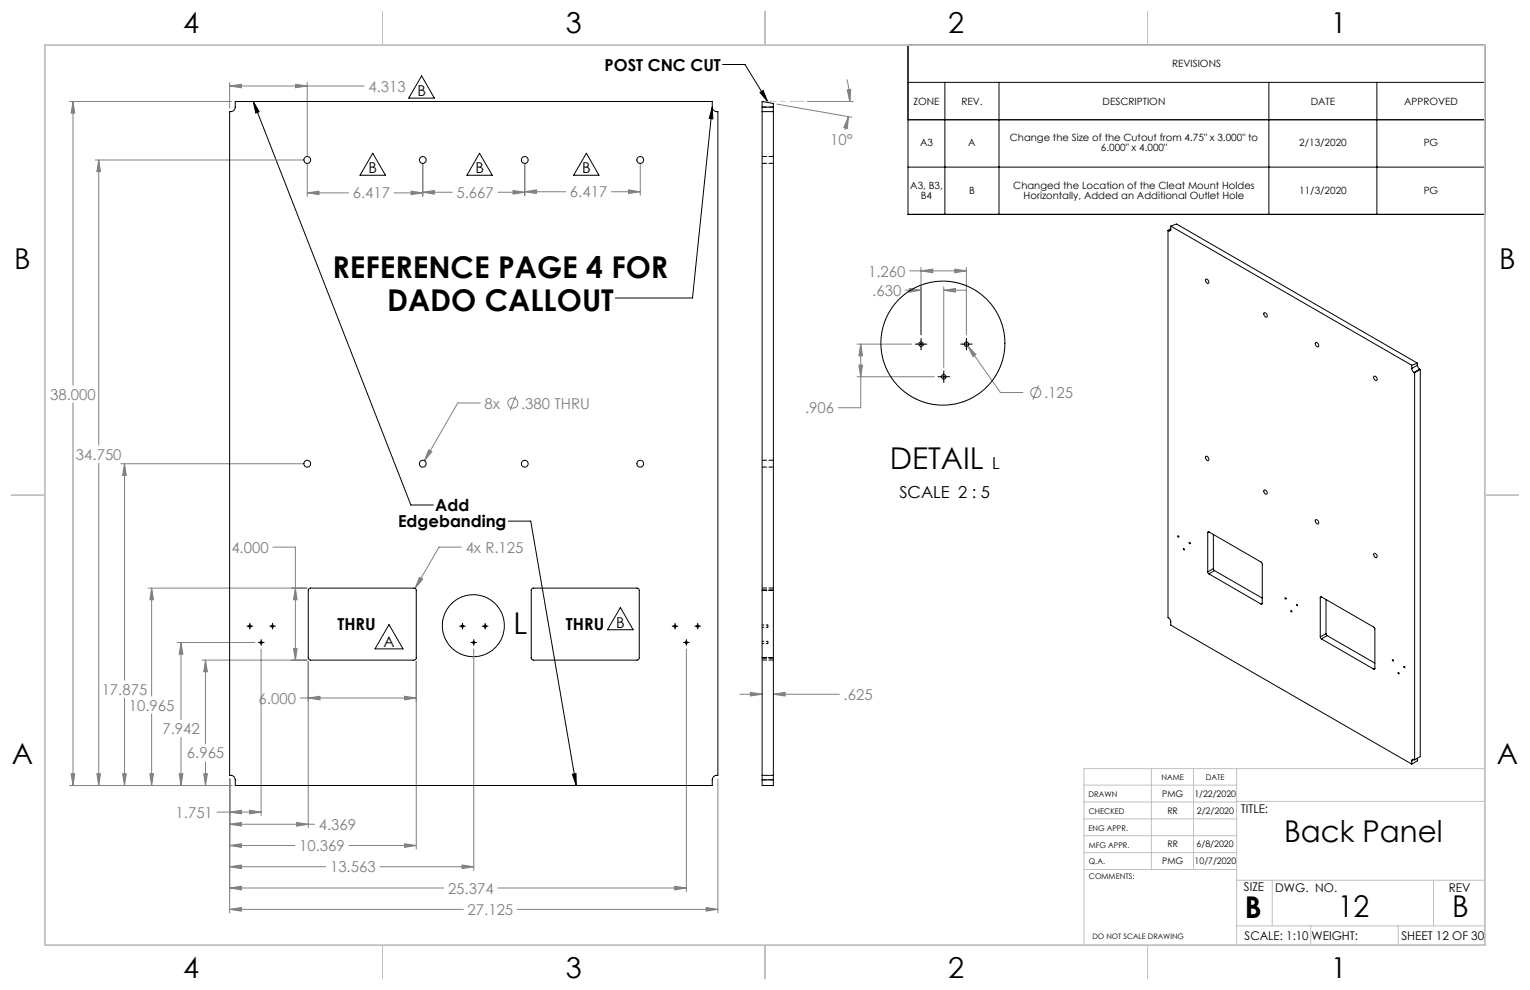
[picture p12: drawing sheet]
<svg xmlns="http://www.w3.org/2000/svg" width="432mm" height="279mm" viewBox="0 0 432 279" stroke-linecap="round" stroke-linejoin="round" font-family="sans-serif">
<g fill="none" stroke="#808080" stroke-width=".28">
<path d="M19.6 28.6h45.8M20.6 28.6v80.1M20.6 28.6l.5 3.3h-1zM64.8 23.3v7.2M64.8 24.3h38M64.8 24.3l3.3-.5v1zM83.4 23.8l3.3 .5-3.3 .5zM86.7 23.3v20.8M219.3 29.4l21.1 3.7M227.9 28.6h12.9M239 22.4l.7 3.9 .1 2.3M239.1 25.4l1-.1-.3 3.3z"/>
<path d="M239.4 32.9l-.3 3.4-.9-.3zM239.4 32.9l-.9 3.8M26.8 45.2h58.9M27.9 45.2v80.5M27.9 45.2l.5 3.2h-1.1zM86.7 54.4l3.3-.5v1zM86.7 46.1v9.3M86.7 54.4h11.7M111.2 54.4h8.1M116 53.9l3.3 .5-3.3 .5zM119.3 54.3l3.3-.5v1zM119.3 46.1v9.3"/>
<path d="M119.3 54.3h8.3M140.5 54.3h7.6M144.8 53.8l3.3 .5-3.3 .5zM148.1 46.1v9.2M148.1 54.1h11.6M148.1 54.1l3.3-.5v1zM172.5 54.1h8.2M177.4 53.6l3.3 .5-3.3 .5zM180.7 46.1v9M256.7 76.4h16M259.9 75.5v19M259.9 76.4l3.3-.4v1z"/>
<path d="M269.5 76l3.2 .4-3.2 .6zM272.7 75.5v19M241.9 97.1h15.4M242.9 97.1v18h-6.3M242.9 97.1l.5 3.3h-1zM255.6 81.9h4.3M256.6 81.4l3.3 .5-3.3 .5zM266.3 80.9v22.8M266.3 81.9h6.4M266.3 81.9l3.3-.5v1zM273.1 97.6l9.2 13.2h6.4M273.1 97.6l2.3 2.4-.8 .6z"/>
<path d="M20.6 113.7v108M135.5 113.7h-6.3l-9.4 16.3M145.6 111.8l-1.7 4M241.9 106.3h21.8M242.4 103h1l-.5 3.3zM293.1 108.8l-1.6 4M27.9 130.7v91M34.1 130.9h51.6M35.1 130.9v61M35.1 130.9l.5 3.3h-1zM121 126.9l.9 .5-2.1 2.6zM77 154.4h6.4v31.9"/>
<path d="M130.2 154.4h-6.3l-6.7 11.7M41.8 166h44.8M42.8 166v30.4M42.8 166l.5 3.3h-1zM83.4 166l.5 3.3h-1.1zM118.4 162.9l.9 .5-2.1 2.7zM35.1 197v24.7M50.1 181.3h21.8M51.1 181.3v21.8M51.1 181.3l.5 3.3h-1zM57 186.3h29.6M58 186.3v23.6"/>
<path d="M58 186.3l.5 3.3h-1zM73.7 183.2v47M82.8 183h1.1l-.5 3.3zM84.7 197h32.8M87 186.7v46.9M87 197l3.3-.5v1zM114.2 196.5l3.3 .5-3.3 .5zM117.5 186.7v52.9M133.7 183.2v62.4M193.7 183.2v68.4M208.7 195.9h6.4M211.8 195.4l3.3 .5-3.3 .5z"/>
<path d="M218.3 195.9h18.6M218.3 195.9l3.3-.5v1zM20.1 218.4h1l-.5 3.3zM27.3 218.4h1.1l-.5 3.3zM34.6 218.4h1l-.5 3.3zM42.3 218.4h1l-.5 3.3zM42.8 201.5v20.2M50.6 218.4h1l-.5 3.3zM51.1 208.1v13.6M57.5 218.4h1l-.5 3.3zM58 215v6.7M64.8 219.8v37.8"/>
<path d="M202.6 219.8v37.8M19.6 221.7h45.8M61.2 229.2h12.5M64.8 232.6h24M64.8 238.6h18.4M64.8 229.2l3.3-.5v1zM64.8 232.6l3.3-.5v1.1zM64.8 238.6l3.3-.5v1zM70.4 228.7l3.3 .5-3.3 .5zM83.7 232.1l3.3 .5-3.3 .6zM98.5 238.6h19M114.2 238.1l3.3 .5-3.3 .5z"/>
<path d="M64.8 256.6h66M64.8 244.6h27.1M64.8 250.6h60.4M64.8 256.6l3.3-.5v1zM64.8 244.6l3.3-.5v1zM64.8 250.6l3.3-.5v1zM107.2 244.6h26.5M130.4 244.1l3.3 .5-3.3 .5zM140.5 250.6h53.2M146 256.6h56.6M190.4 250.1l3.3 .5-3.3 .5zM199.3 256.1l3.3 .5-3.3 .5z"/>
<circle cx="144.7" cy="113.8" r="1.41"/>
<circle cx="292.3" cy="110.8" r="1.41"/>
</g>
<g fill="none" stroke="#000" stroke-width=".28">
<path d="M203.9 18.2h6.4l6.3 10.4M256.3 12.7h162.8v47.8h-162.8zM71.5 28.6l1.6 2.9-.9 .4zM71.5 28.6l44.5 113.9h6.3M119 21.4l3.6 6.3h-7.2zM201 30.2l.2 3.3-1-.1zM201 30.2l-5.6 53.9h-21.7M214.5 26.1l.9-.6 1.2 3.1zM256.3 33.8h162.8M256.3 23.2h162.8M266.7 23.2v37.3M281.9 23.2v37.3"/>
<path d="M358.1 23.2v37.3M388.6 23.2v37.3M105.2 43.3l3.6 6.2h-7.2zM135.3 43.3l3.6 6.2h-7.1zM165.5 43.3l3.6 6.2h-7.2zM256.3 47.2h162.8M258.9 97.1h2M259.9 96.1v2M271.7 97.1h2.1M272.7 96.1v2M265.3 106.3h2M266.3 105.3v2.1"/>
<path d="M143.4 147.1h6.4l12.8 74.6M70 176.7h1M70.5 176.2v1M76.4 176.7h1M76.9 176.2v1M109.8 176.3l3.9 6.8h-7.9zM130 176.7h1M130.5 176.2v1M136.4 176.7h1M136.9 176.2v1M175.1 171.5l3.6 6.2h-7.3zM190 176.7h1"/>
<path d="M190.5 176.2v1M196.4 176.7h1M196.9 176.2v1M73.2 181.3h1M73.7 180.8v1M133.2 181.3h1M133.7 180.8v1M193.2 181.3h1M193.7 180.8v1M161.5 218.5l1.1-.2v3.4z"/>
<circle cx="133.6" cy="176.6" r="8.7"/>
</g>
<g fill="none" stroke="#000" stroke-width=".28" stroke-dasharray="15.2 1.3 1.3 1.3">
<path d="M259 97.1h-.7M260 96.1v-.6M260 98.1v.7M261 97.1h.6M271.8 97.1h-.7M272.8 96.1v-.6M272.8 98.1v.7M273.8 97.1h.6M265.4 106.3h-.7M266.4 105.3v-.6M266.4 107.3v.7M267.4 106.3h.6"/>
<path d="M70 176.7h-.3M70.5 176.2v-.3M70.5 177.2v.3M71 176.7h.3M76.4 176.7h-.3M76.9 176.2v-.3M76.9 177.2v.3M77.4 176.7h.3M130 176.7h-.3M130.5 176.2v-.3M130.5 177.2v.3M131 176.7h.3"/>
<path d="M136.4 176.7h-.3M136.9 176.2v-.3M136.9 177.2v.3M137.4 176.7h.3M190 176.7h-.3M190.5 176.2v-.3M190.5 177.2v.3M191 176.7h.3M196.4 176.7h-.3M196.9 176.2v-.3M196.9 177.2v.3M197.4 176.7h.3"/>
<path d="M73.2 181.3h-.3M73.7 180.8v-.3M73.7 181.8v.3M74.2 181.3h.3M133.2 181.3h-.3M133.7 180.8v-.3M133.7 181.8v.3M134.2 181.3h.3M193.2 181.3h-.3M193.7 180.8v-.3M193.7 181.8v.3M194.2 181.3h.3"/>
</g>
<path d="M215.1 28.6h11.8" fill="none" stroke="#c0c0c0" stroke-width=".28" stroke-dasharray="15.2 1.3 1.3 1.3" stroke-dashoffset="11.3"/>
<g fill="none" stroke="#c0c0c0" stroke-width=".28">
<path d="M108 3.2v9.5M215.9 3.2v9.5M323.8 3.2v9.5M3.1 139.7h9.6M419.1 139.7h9.5M324.9 216.9v28.5M336.8 216.9v28.5M349 216.9v49.8M419.1 216.9h-113.2v49.8M305.9 231.1h43.1M305.9 226.3h43.1M305.9 221.6h43.1"/>
<path d="M305.9 235.9h43.1M349 226.2h70.1M305.9 240.6h43.1M306 245.4h43M349 248.4h70.1M359.1 248.4v12.9M404.6 248.4v12.9M108 266.7v9.6M215.9 266.7v9.6M323.8 266.7v9.6M349 261.3h70.1M369.9 261.3v5.4"/>
<path d="M394.6 261.3v5.4"/>
</g>
<path d="M12.7 12.7h406.4v254h-406.4z" fill="none" stroke="#c0c0c0" stroke-width=".5"/>
<g fill="#000">
<path d="M201 30.2l.2 3.3-1-.1z"/>
<path d="M161.5 218.5l1.1-.2v3.4zM71.5 28.6l1.6 2.9-.9 .4zM214.5 26.1l.9-.6 1.2 3.1z"/>
</g>
<g fill="#808080">
<path d="M239.4 32.9l-.3 3.4-.9-.3zM239.1 25.4l1-.1-.3 3.3z"/>
<path d="M20.1 218.4h1l-.5 3.3zM20.6 28.6l.5 3.3h-1zM50.6 218.4h1l-.5 3.3zM51.1 181.3l.5 3.3h-1zM64.8 256.6l3.3-.5v1zM199.3 256.1l3.3 .5-3.3 .5zM64.8 229.2l3.3-.5v1zM70.4 228.7l3.3 .5-3.3 .5zM64.8 244.6l3.3-.5v1zM130.4 244.1l3.3 .5-3.3 .5zM64.8 250.6l3.3-.5v1zM190.4 250.1l3.3 .5-3.3 .5zM34.6 218.4h1l-.5 3.3zM35.1 130.9l.5 3.3h-1zM27.3 218.4h1.1l-.5 3.3zM27.9 45.2l.5 3.2h-1.1zM64.8 24.3l3.3-.5v1zM83.4 23.8l3.3 .5-3.3 .5zM86.7 54.4l3.3-.5v1zM116 53.9l3.3 .5-3.3 .5zM119.3 54.3l3.3-.5v1zM144.8 53.8l3.3 .5-3.3 .5zM148.1 54.1l3.3-.5v1zM177.4 53.6l3.3 .5-3.3 .5zM121 126.9l-1.2 3.1 2.1-2.6zM57.5 218.4h1l-.5 3.3zM58 186.3l.5 3.3h-1zM42.3 218.4h1l-.5 3.3zM42.8 166l.5 3.3h-1zM64.8 232.6l3.3-.5v1.1zM83.7 232.1l3.3 .5-3.3 .6zM64.8 238.6l3.3-.5v1zM114.2 238.1l3.3 .5-3.3 .5zM87 197l3.3-.5v1zM114.2 196.5l3.3 .5-3.3 .5zM82.8 183h1.1l-.5 3.3zM83.4 166l.5 3.3h-1.1zM118.4 162.9l-1.2 3.2 2.1-2.7zM211.8 195.4l3.3 .5-3.3 .5zM218.3 195.9l3.3-.5v1zM242.4 103h1l-.5 3.3zM242.9 97.1l.5 3.3h-1zM259.9 76.4l3.3-.4v1zM269.5 76l3.2 .4-3.2 .6zM266.3 81.9l3.3-.5v1zM256.6 81.4l3.3 .5-3.3 .5zM273.1 97.6l1.5 3 .8-.6z"/>
</g>
<g fill="none" stroke="#000" stroke-width=".28">
<path d="M66.4 28.6h134.6v1.6a1.36 1.36 0 0 0 1.6 1.3v187.3a1.32 1.32 0 0 0-1.6 1.3v1.6h-134.6v-1.6a1.27 1.27 0 0 0-1.6-1.3v-187.3a1.32 1.32 0 0 0 1.6-1.3zM215.1 30.2v1.3M215.1 31.5h3.2M215.1 30.2v-1.6l3.2 .6v1M215.1 31.5v187.3M215.1 30.2h3.2M218.3 30.2v1.3M218.3 31.5v187.3M329.6 65v109.3l.8 .9v1.2l68 39.3M329.6 65l.2 .1M330.4 64.7a.39 .39 0 0 1-.2 .5 .39 .39 0 0 1-.4-.1M330.4 63.8l68 39.3"/>
<path d="M330.4 63.8v.9M330.4 63.8l1.6-.6 68 39.3M330.4 64.6l-.8 .4M330.4 64.7l-.6 .4M340.4 78.8a.7 .7 0 0 1 .7 .4 .7 .7 0 0 1-.2 .8l-.3-.1a.74 .74 0 0 1-.2-1.1zM356.7 88.3a.67 .67 0 0 1 .8 .4 .67 .67 0 0 1-.2 .8 .94 .94 0 0 1-.6-1.2zM371.3 96.7a.67 .67 0 0 1 .7 .4 .67 .67 0 0 1-.1 .8 .94 .94 0 0 1-.6-1.2zM387.8 106.2a.68 .68 0 0 1 .7 .4 .68 .68 0 0 1-.2 .8 .82 .82 0 0 1-.5-1.2zM398.4 104l.2 .6 .5 .5M398.4 103.1v.9M399.1 105.1l.1 .1M399.2 105.2v109.3"/>
<path d="M400 103.1l.3 .8 .3 .3M400 102.5l-1.6 .6M400 102.5v.6M400 103.1l-1.6 .9M400.6 104.2l-1.5 .9M400.6 104.2l.2 .1M400.8 104.3l-1.6 .9M400.8 104.3v109.2l-1.6 1M340.3 128.8a.66 .66 0 0 1 .7 .4 .66 .66 0 0 1-.1 .8l-.6-.6zM356.7 138.4a.65 .65 0 0 1 .8 .3 .65 .65 0 0 1-.2 .8 .92 .92 0 0 1-.6-1.1zM334 154.8l.2 .4zM335.6 153.1h.2v.4z"/>
<path d="M340.9 150.3v11.1M341.2 150.1l-.3 .2M341.2 150.1l14.9 8.7 .1 11.5M342.4 150.8v9.7M371.3 146.7a.67 .67 0 0 1 .7 .4 .67 .67 0 0 1-.1 .8 .94 .94 0 0 1-.6-1.2zM387.7 156.2a.67 .67 0 0 1 .8 .4 .67 .67 0 0 1-.2 .8 .91 .91 0 0 1-.6-1.2zM87.2 166.2l.3-.2h29.6l.4 .5-.1 19.4-.6 .4-29.5-.1-.3-.5v-19.1zM150.1 166.2l.3-.2h29.6l.4 .5-.1 19.5-.5 .3-29.6-.1-.3-.4v-19.3zM340.9 161.4l.3 .6M341.2 162l14.7 8.5M342.4 160.5l.4 .5M342.4 160.5l-1.5 .9"/>
<path d="M342.8 161l13.4 7.8M342.8 161l-1.6 1M356.2 170.3l-.3 .2M362.7 168.7l.2 .1v.3zM364.3 172.3l.3 .3-.1 .1zM366 170.5l.1 .5-.2-.3zM372.6 179.7l.3 .6M372.6 168.7v11M372.9 168.5l-.3 .2M372.9 168.5l15 8.6 .1 11.5M374.2 178.8l.3 .6M374.2 178.8l-1.6 .9"/>
<path d="M374.2 169.2v9.6M374.5 179.4l-1.6 .9M374.5 179.4l13.5 7.7M372.9 180.3l14.8 8.5M388 188.6l-.3 .2M394.6 189.8l.2 .1v.3zM396.2 188.1l.3 .4zM215.1 218.8v1.3M215.1 218.8h3.2M218.3 218.8v1.3M398.4 214.7v1M399.1 214.3a.39 .39 0 0 0-.5 0 .39 .39 0 0 0-.2 .4"/>
<path d="M399.1 214.3l.1 .2M399.1 214.3l-.7 .4M400 214v.7l-1.6 1M215.1 220.1v1.6h3.2v-1.6M215.1 220.1h3.2"/>
<circle cx="86.7" cy="45.1" r=".96"/>
<circle cx="119.3" cy="45.1" r=".96"/>
<circle cx="148.1" cy="45.1" r=".96"/>
<circle cx="180.7" cy="45.1" r=".96"/>
<circle cx="259.9" cy="97.1" r=".63"/>
<circle cx="266.1" cy="96.8" r="17.5"/>
<circle cx="272.8" cy="97.1" r=".63"/>
<circle cx="266.3" cy="106.3" r=".63"/>
<circle cx="86.7" cy="130.9" r=".96"/>
<circle cx="119.3" cy="130.9" r=".96"/>
<circle cx="148.1" cy="130.9" r=".96"/>
<circle cx="180.7" cy="130.9" r=".96"/>
<circle cx="332.5" cy="151.4" r=".18"/>
<circle cx="70.5" cy="176.7" r=".33"/>
<circle cx="76.9" cy="176.7" r=".32"/>
<circle cx="130.5" cy="176.7" r=".32"/>
<circle cx="136.9" cy="176.7" r=".33"/>
<circle cx="190.5" cy="176.7" r=".33"/>
<circle cx="196.9" cy="176.7" r=".32"/>
<circle cx="73.7" cy="181.3" r=".31"/>
<circle cx="133.7" cy="181.3" r=".31"/>
<circle cx="193.7" cy="181.3" r=".31"/>
<circle cx="393.1" cy="186.4" r=".18"/>
</g>
<path d="M216.7 177v-.6M216.7 181.6v-.6" fill="none" stroke="#000" stroke-width=".28" stroke-dasharray="1.3 .6" stroke-dashoffset=".3"/>
<path d="M218.3 30.2h-3.2M215.1 46.1h3.2M218.3 44.2h-3.2M215.1 131.8h3.2M218.3 129.9h-3.2M218.3 166h-3.2M218.3 166.6h-3.2M218.3 186.3h-3.2M218.3 185.6h-3.2M215.1 220.1h3.2" fill="none" stroke="#000" stroke-width=".28" stroke-dasharray="1.3 .6"/>
<path d="M215.1 177h1.6M216.7 176.4h-1.6M215.1 181.6h1.6M216.7 181h-1.6" fill="none" stroke="#000" stroke-width=".28" stroke-dasharray="1.3 .6" stroke-dashoffset=".8"/>
<g font-size="8.5">
<text x="93.8" y="78.4">REFERENCE PAGE 4 FOR</text>
<text x="109.2" y="87.9">DADO CALLOUT</text>
<text x="251.1" y="132.3">DETAIL</text>
<text x="144.9" y="179">L</text>
<text x="362.4" y="237.7">Back Panel</text>
<text x="351.3" y="259">B</text>
<text x="377.5" y="258.9">12</text>
<text x="409.8" y="258.9">B</text>
</g>
<g font-size="8.1">
<text x="51.7" y="9.3">4</text>
<text x="159.7" y="9.3">3</text>
<text x="267.6" y="9.3">2</text>
<text x="375.6" y="9.3">1</text>
<text x="4" y="76">B</text>
<text x="423.1" y="76">B</text>
<text x="3.3" y="215.7">A</text>
<text x="422.4" y="215.7">A</text>
<text x="51.7" y="276">4</text>
<text x="159.7" y="276">3</text>
<text x="267.6" y="276">2</text>
<text x="375.6" y="276">1</text>
</g>
<g font-size="4.7">
<text x="170.6" y="19.9">POST CNC CUT</text>
<text x="280" y="132.3">L</text>
<text x="253.8" y="140.5">SCALE 2 : 5</text>
<text x="112.3" y="148.8">Edgebanding</text>
<text x="122.8" y="144.3">Add</text>
<text x="95.2" y="177.7">THRU</text>
<text x="159.7" y="177.7">THRU</text>
</g>
<g font-size="4.2" fill="#808080">
<text x="104" y="25.9">4.313</text>
<text x="234.3" y="40.8">10°</text>
<text x="99.5" y="56">6.417</text>
<text x="128.8" y="55.9">5.667</text>
<text x="160.9" y="55.7">6.417</text>
<text x="245" y="78">1.260</text>
<text x="246.2" y="83.5">.630</text>
<text x="14.2" y="112.8">38.000</text>
<text x="294.7" y="112.3">.125</text>
<text x="136.7" y="115.3">8x</text>
<text x="147.1" y="115.3">.380 THRU</text>
<text x="227.2" y="116.7">.906</text>
<text x="21.4" y="129.8">34.750</text>
<text x="65.3" y="156">4.000</text>
<text x="131.4" y="156">4x R.125</text>
<text x="28.7" y="196.1">17.875</text>
<text x="238.1" y="197.5">.625</text>
<text x="36.4" y="200.5">10.965</text>
<text x="73" y="198.6">6.000</text>
<text x="45.8" y="207.2">7.942</text>
<text x="52.7" y="214.1">6.965</text>
<text x="49.5" y="230.8">1.751</text>
<text x="90" y="234.2">4.369</text>
<text x="84.4" y="240.2">10.369</text>
<text x="93.1" y="246.2">13.563</text>
<text x="126.4" y="252.2">25.374</text>
<text x="132" y="258.2">27.125</text>
</g>
<g font-size="4.2">
<text x="117.8" y="27.1">B</text>
<text x="104" y="48.9">B</text>
<text x="134.2" y="48.9">B</text>
<text x="164.3" y="48.9">B</text>
<text x="173.9" y="177.1">B</text>
<text x="108.3" y="182.5">A</text>
</g>
<g font-size="3.4">
<text x="350.2" y="229.5">TITLE:</text>
<text x="351.1" y="251.6">SIZE</text>
<text x="359.9" y="251.6">DWG. NO.</text>
<text x="408.9" y="251.7">REV</text>
<text x="351.2" y="265.2">SCALE: 1:10</text>
<text x="370.1" y="265.3">WEIGHT:</text>
<text x="395.5" y="265.3">SHEET 12 OF 30</text>
</g>
<g font-size="2.8">
<text x="330.8" y="19">REVISIONS</text>
<text x="257.8" y="29.6">ZONE</text>
<text x="271.3" y="29.6">REV.</text>
<text x="311.2" y="29.6">DESCRIPTION</text>
<text x="369.9" y="29.6">DATE</text>
<text x="396.3" y="29.6">APPROVED</text>
<text x="259.7" y="41.3">A3</text>
<text x="273.3" y="41.3">A</text>
<text x="285" y="39.8">Change the Size of the Cutout from 4.75&quot; x 3.000&quot; to</text>
<text x="366.7" y="41.3">2/13/2020</text>
<text x="401.8" y="41.3">PG</text>
<text x="310.7" y="42.7">6.000&quot; x 4.000&quot;</text>
<text x="256.9" y="53.2">A3, B3,</text>
<text x="286" y="53.2">Changed the Location of the Cleat Mount Holdes</text>
<text x="259.9" y="56">B4</text>
<text x="273.5" y="54.6">B</text>
<text x="288.9" y="56">Horizontally, Added an Additional Outlet Hole</text>
<text x="366.7" y="54.6">11/3/2020</text>
<text x="401.8" y="54.6">PG</text>
</g>
<g font-size="2.5">
<text x="328" y="224.8">PMG</text>
<text x="337.1" y="224.9">1/22/2020</text>
<text x="329.5" y="229.6">RR</text>
<text x="337.8" y="229.7">2/2/2020</text>
<text x="329.5" y="239.1">RR</text>
<text x="337.7" y="239.1">6/8/2020</text>
<text x="328" y="243.9">PMG</text>
<text x="337.2" y="243.8">10/7/2020</text>
</g>
<g font-size="2.2">
<text x="327.8" y="220.1">NAME</text>
<text x="340.3" y="220.2">DATE</text>
<text x="307.2" y="224.9">DRAWN</text>
<text x="307.3" y="229.8">CHECKED</text>
<text x="307.2" y="234.5">ENG APPR.</text>
<text x="307.3" y="239.2">MFG APPR.</text>
<text x="307.3" y="243.9">Q.A.</text>
<text x="307.3" y="248.1">COMMENTS:</text>
</g>
<text font-size="2.1" x="308.3" y="265">DO NOT SCALE DRAWING</text>
</svg>
